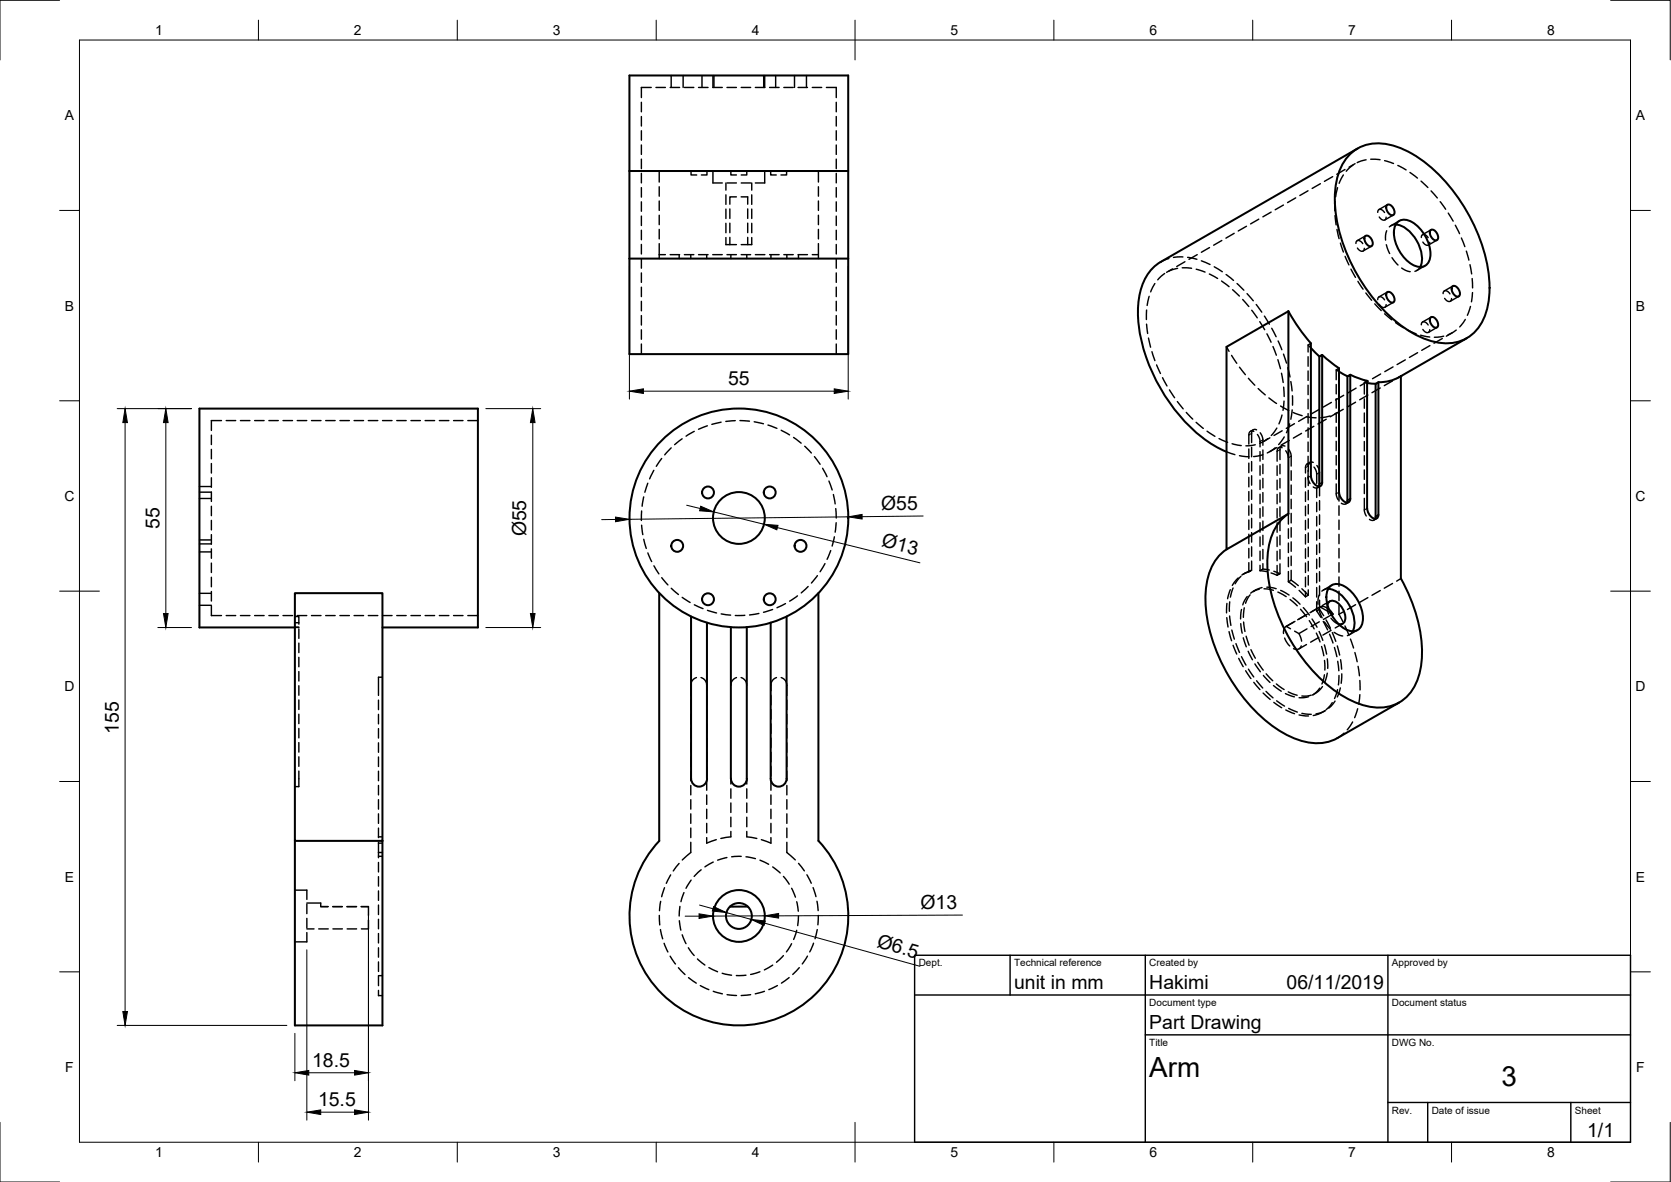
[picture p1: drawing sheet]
<svg xmlns="http://www.w3.org/2000/svg" width="420mm" height="297mm" viewBox="0 0 420 297" stroke-linecap="round" stroke-linejoin="round" font-family="sans-serif">
<!-- layer: Visible -->
<g fill="none" stroke="#000" stroke-width=".51">
<path d="M158.3 19h55v70h-55zM339.2 39a10.5 10.5 0 0 1 10.7-2.5 31.8 31.8 0 0 1 16.7 13.1 41.6 41.6 0 0 1 7.9 22.7 14.6 14.6 0 0 1-4.5 11.9 11.4 11.4 0 0 1-11.4 1.1 34.8 34.8 0 0 1-16.2-14.4 39.2 39.2 0 0 1-6.7-23 14.4 14.4 0 0 1 3.5-8.9zM341.4 37.3l-49.6 28.5M158.3 43h55M343.3 59.3a1.28 1.28 0 0 1 1.7 1 .9 .9 0 0 1 .2 1 .9 .9 0 0 1-.7 .6 1.95 1.95 0 0 1-1.2-2.6zM348.7 51.5a1.28 1.28 0 0 1 1.7 1 .9 .9 0 0 1 .3 1 .9 .9 0 0 1-.8 .6 1.95 1.95 0 0 1-1.2-2.6zM351 56.4a8 8 0 0 1 6 5.7l.5 2.4a4.6 4.6 0 0 1-.4 2.6M351.6 55.7a3.5 3.5 0 0 1 4.2 .6 9.9 9.9 0 0 1 3.8 8.4 2.71 2.71 0 0 1-1.7 2.3 2.71 2.71 0 0 1-2.8-.5 9.9 9.9 0 0 1-4.5-8.9l.2-.8zM359.7 57.8a1.28 1.28 0 0 1 1.7 1 .9 .9 0 0 1 .3 1 .9 .9 0 0 1-.8 .6 1.95 1.95 0 0 1-1.2-2.6zM158.3 65h55M291.8 65.8a12.2 12.2 0 0 0-5.4 9.2 36.9 36.9 0 0 0 5.8 23.4 36.9 36.9 0 0 0 16.2 15.1M324 78.2l2.6 4.2 3 3.9"/>
<path d="M324 78.2l-15.6 9v50.9l15.6-9M324 78.2v50.9M348.7 73.5a1.28 1.28 0 0 1 1.7 1 .9 .9 0 0 1 .3 .9 .9 .9 0 0 1-.8 .6 1.95 1.95 0 0 1-1.2-2.5zM359.7 79.8a1.28 1.28 0 0 1 1.7 1 .9 .9 0 0 1 .3 .9 .9 .9 0 0 1-.8 .6 1.95 1.95 0 0 1-1.2-2.5zM365.2 72a1.28 1.28 0 0 1 1.7 1 .9 .9 0 0 1 .3 .9 .9 .9 0 0 1-.8 .6 1.95 1.95 0 0 1-1.2-2.5zM329.6 86.3v33.3M329.6 87.5l2.1 2.1M332.4 89.2l4.3 3.3v31.2M336.7 93.4l2.1 1.2M339.5 94.2l2.5 1 1.8 .5M343.7 95.7v32M343.8 96.2l2.1 .2"/>
<path d="M351.8 94.8a10.1 10.1 0 0 1-5.2 1.2M352.2 94.5v50.9M368.8 85l-17 9.8M329.6 119.6a2.6 2.6 0 0 0 2.3 2.6l.5-.5v-.5v-32l-.7 .4-.1 32.6M308.4 138.1a13 13 0 0 0-5.2 10.2 39.7 39.7 0 0 0 8.3 25.5 32.8 32.8 0 0 0 15 12.2 11.9 11.9 0 0 0 9.8-.5M324 129.1a13 13 0 0 0-5.3 10.2 39.6 39.6 0 0 0 8.3 25.5 33 33 0 0 0 15 12.2 11.1 11.1 0 0 0 11.9-2.1 15.8 15.8 0 0 0 3.7-11.5 39.2 39.2 0 0 0-5.3-18M336.7 123.7a2.6 2.6 0 0 0 2.2 2.6l.5-.5 .1-.5M339.5 125.3v-31.1l-.7 .4-.1 31.7M343.8 127.7a2.6 2.6 0 0 0 2.2 2.6l.5-.5 .1-.4v-33.4l-.7 .5v33.3M345.9 129.8l-.1 .6M74.1 157.7h-24v-55h70.1v55h-24M74.1 149.1h22.1v62.2h-22.1z"/>
<path d="M165.8 149.1v62.2a27.5 27.5 0 0 0 .7 38.5 27.5 27.5 0 0 0 38.6 0 27.5 27.5 0 0 0 .7-38.5v-62.2M173.8 154.9v40.8M177.8 156.5v39.2a2 2 0 0 1-2 2 2 2 0 0 1-2-2M183.8 157.6v38.1M187.8 157.6v38.1a2 2 0 0 1-2 2 2 2 0 0 1-2-2M197.8 154.9v40.8a2 2 0 0 1-2 2 2 2 0 0 1-2-2v-39.2M333.8 151.9a1.4 1.4 0 0 1 2.4-.5 4.7 4.7 0 0 1 1.9 4.7 1.2 1.2 0 0 1-1.5 .7M334 148a8 8 0 0 1 6 5.7l.6 2.3a4.6 4.6 0 0 1-.5 2.6M334.2 153.2l.9 1.1M334.5 154l.6 .3M334.6 147.2a3.5 3.5 0 0 1 4.2 .7 9.9 9.9 0 0 1 3.8 8.4 2.71 2.71 0 0 1-1.7 2.2 2.71 2.71 0 0 1-2.8-.5 9.9 9.9 0 0 1-4.5-8.9l.2-.7zM335.1 154.3l-.3 .2"/>
<path d="M351.8 176.5l-15.5 9M74.1 211.3v46.4h22.1v-46.4M188 227.8h-4.5"/>
<circle cx="170.3" cy="137.2" r="1.49"/>
<circle cx="178" cy="123.8" r="1.49"/>
<circle cx="185.8" cy="130.2" r="27.5"/>
<circle cx="185.8" cy="130.2" r="6.5"/>
<circle cx="193.5" cy="123.8" r="1.49"/>
<circle cx="201.3" cy="137.2" r="1.49"/>
<circle cx="178" cy="150.6" r="1.49"/>
<circle cx="193.5" cy="150.6" r="1.49"/>
<circle cx="185.8" cy="230.2" r="3.2"/>
<circle cx="185.8" cy="230.2" r="6.5"/>
</g>
<!-- layer: Hidden -->
<g fill="none" stroke="#000" stroke-width=".36">
<path d="M168.8 19v3M171.8 19v3M176.5 19v3M179.3 19v3M179.5 19v3M192 19v3M192.3 19v3h-2.4M195 19v3M199.8 19v3M202.8 19v3M161.3 25.7v2.4M161.3 29.3v2.4"/>
<path d="M161.3 32.9v2.3M161.3 36.4v2.4M161.3 40v2.4M163.7 22h-2.4v2.5M164.9 22h2.4M168.5 22h2.4M172.1 22h2.4M175.6 22h2.4M179.2 22h2.4M182.8 22h2.4M186.4 22h2.3M193.5 22h2.4"/>
<path d="M197.1 22h2.4M200.7 22h2.3M204.2 22h2.4M207.8 22h2.5v2.5M210.3 25.7v2.4M210.3 29.3v2.4M210.3 32.9v2.3M210.3 36.4v2.4M210.3 40v2.4M161.3 43.6v2.4M161.3 47.1v2.4M161.3 50.7v2.4"/>
<path d="M161.3 54.3v2.4M161.3 57.9v2.3M165.8 43v2.7M165.8 46.9v2.4M165.8 50.5v2.4M165.8 54.1v2.4M165.8 57.6v2.4M173.8 43v1h1.4M177.8 43v1h-1.4M179.3 43v3h2.3M182.5 59.7v1.8h2.7M182.5 46v1.8"/>
<path d="M182.5 49v2.4M182.5 52.5v2.4M182.5 56.1v2.4M182.8 46h2.4M183.5 52.5v2.4M183.5 56.1v2.4M183.5 59.7v1.8M183.8 43v1h1.4M185.2 49.5h-1.7v1.8M186.4 49.5h1.6v1.8M186.4 46h2.3M187.8 43v1h-1.4"/>
<path d="M188 52.5v2.4M188 56.1v2.4M188 59.7v1.8M189 59.7v1.8h-2.6M189 46v1.8M189 49v2.4M189 52.5v2.4M189 56.1v2.4M192.3 43v3h-2.4M193.8 43v1h1.4M197.8 43v1h-1.4M205.8 43v2.7"/>
<path d="M205.8 46.9v2.4M205.8 50.5v2.4M205.8 54.1v2.4M205.8 57.6v2.4M210.3 43.6v2.4M210.3 47.1v2.4M210.3 50.7v2.4M210.3 54.3v2.4M210.3 57.9v2.3M310.3 58.6l-2 1.2M313.4 56.9l-2.1 1.1M316.5 55.1l-2 1.2"/>
<path d="M319.6 53.3l-2.1 1.2M322.7 51.5l-2.1 1.2M325.8 49.7l-2.1 1.2M328.9 47.9l-2.1 1.2M332 46.2l-2.1 1.2M335.1 44.4l-2.1 1.2M335.7 50.6l-.1 2.4M335.7 54.2l.3 2.3M336.2 57.7l.5 2.3M336.3 47.2l-.5 2.3M337.8 44l-1.1 2.1M338.2 42.6l-2.1 1.2"/>
<path d="M340.2 41.5l-1.7 1.5M340.7 41.1l-1.5 .9M343.4 59.3l-2.2 1.2M343.5 40.2l-2.3 .7M344.7 40l2.3 .1M346.4 53.4a.73 .73 0 0 1 .6-.8 .73 .73 0 0 1 .8 .4l.3 .4M346.8 54.5a.95 .95 0 0 0 .7 .8 .95 .95 0 0 0 1-.4v-.3M348.1 40.4l2.3 .7M348.7 58l-.3 1.1v1.2M348.8 51.4l-2.1 1.3M350.3 54l-2.1 1.3M350.9 56.4l-.8 .2-.8 .4"/>
<path d="M351.5 41.6l2 1.1M351.8 55.5l-2.1 1.2M354.5 43.3l1.9 1.5M357.3 45.5l1.7 1.6M357.4 59.7a.73 .73 0 0 1 .5-.8 .73 .73 0 0 1 .9 .4l.3 .4M359.8 57.7l-2.1 1.3M359.8 48l1.6 1.7M362.1 50.7l1.4 1.9M364.2 53.6l1.2 2M365.9 56.6l1.1 2.1M367.5 59.8l.8 2.2M161.3 61.4v2.4"/>
<path d="M161.3 65v2.4M161.3 68.6v2.4M161.3 72.2v2.3M161.3 75.7v2.4M161.3 79.3v2.4M165.8 64h1.5M165.8 61.2v3.8M168.5 64h2.4M170.8 64v1M172.1 64h2.4M173.7 64v1M175.6 64h2.4"/>
<path d="M177.7 64v1M179.2 64h2.4M182.8 64h2.4M183.8 64v1M186.4 64h2.3M187.8 64v1M189.9 64h2.4M193.5 64h2.4M193.8 64v1M197.1 64h2.4M197.8 64v1M200.7 64h2.3"/>
<path d="M200.8 64v1M204.2 64h1.6M205.8 61.2v3.8M210.3 61.4v2.4M210.3 65v2.4M210.3 68.6v2.4M210.3 72.2v2.3M210.3 75.7v2.4M210.3 79.3v2.4M288.3 77.9l-.1 2.4M288.9 74.5l-.5 2.3M290.4 71.3l-1.1 2"/>
<path d="M292.8 68.7l-1.7 1.6M293.9 65l-2.1 .8M294.8 67.6l-1.5 .8M296.1 67.4l-2.2 .8M297.3 67.3l2.3 .1M297.4 64.6l-2.3 .1M297.9 65.8l-2 1.2M298.6 64.7l2.3 .5M300.8 67.7l2.2 .7M301 64l-2 1.2M302.1 65.5l2.1 1M304.1 68.9l2.1 1.1"/>
<path d="M304.1 62.2l-2 1.2M305.3 67l2 1.3M307.1 70.6l1.9 1.4M307.2 60.4l-2 1.2M308.3 69l1.9 1.5M309.9 72.8l1.7 1.6M311 71.3l1.8 1.6M312.5 75.3l1.5 1.7M313.6 73.8l1.5 1.8M314.7 78l1.4 1.9M315.9 76.5l1.4 2M317.9 79.4l1.3 2.1"/>
<path d="M337 61.1l.8 2.2M338.2 64.4l1 2.2M339.7 67.6l1.1 2.1M340.9 61.2a.73 .73 0 0 1 .6-.8 .73 .73 0 0 1 .8 .4l.3 .4M341.3 62.3a1.03 1.03 0 0 0 1.6 .6l.1-.5M341.4 70.7l1.3 2M343.4 73.6l1.5 1.9M344.8 61.9l-2.1 1.2M345.7 76.4l1.6 1.6M346.4 75.3a.73 .73 0 0 1 .6-.8 .73 .73 0 0 1 .8 .5l.3 .4M346.8 76.5a.96 .96 0 0 0 .7 .7 .96 .96 0 0 0 1-.3v-.4M348.1 78.9l1.8 1.5"/>
<path d="M348.6 61.5l.8 2.2M348.8 73.4l-2.1 1.2M350 64.8l1.5 1.8M350.3 76l-2.1 1.2M352.4 67.4l1 .6 1.2 .3M357.1 67.1l-.6 .7-.7 .4M357.8 60.8a.96 .96 0 0 0 .7 .8 .96 .96 0 0 0 1-.4v-.3M358.3 66.8l-2.1 1.2M359.8 79.7l-2.1 1.2M361.3 60.4l-2.1 1.2M362.9 73.8a.73 .73 0 0 1 .5-.8 .73 .73 0 0 1 .9 .5l.3 .4M363.2 75a.95 .95 0 0 0 .8 .7 .95 .95 0 0 0 .9-.4l.1-.3"/>
<path d="M365.3 71.9l-2.1 1.2M366.8 74.5l-2.1 1.2M368.7 63.1l.6 2.3M369.6 66.5l.4 2.3M369.7 77l-.7 2.2M370.2 70l.1 2.4M370.2 73.5l-.2 2.3M161.3 82.9v2.3M161.3 86.5v2.5M210.3 82.9v2.3M210.3 86.5v2.5M288.3 81.5l.3 2.3"/>
<path d="M288.8 84.9l.5 2.4M289.6 88.4l.8 2.2M290.8 91.7l1 2.2M292.3 94.9l1.1 2.1M294 98l1.3 2M308.4 87.2l.6 1.1M309.7 89.3l1.3 2M311.7 92.3l1.4 1.9M313.9 95.1l1.6 1.7M316.4 97.6l1.7 1.6M316.8 80.8l1.2 2.1M318.6 83.9l1 2.1"/>
<path d="M319 100l2 1.4M319.8 82.5l1.1 2.1M320.1 87.1l.8 2.2M321.3 90.4l.7 2.3M321.4 85.7l.9 2.2M322.2 93.8l.4 2.3M322.7 89l.8 2.3M322.8 97.3l.1 2.3M323.8 92.4l.6 2.3M324.6 95.9l.3 2.3M325 99.4v2.4M328.9 89.6v2.4"/>
<path d="M328.9 93.2v2.4M328.9 96.8v2.4M328.9 86.7l.7 .8M329.6 86.3l-.7 .4v1.8M336 96.6v2.4M336 92.9l.7 .5M336.7 92.5l-.7 .4v2.5M337.9 99.3l-2.1 1.2M341 97.5l-2.1 1.2M343 96.1l.7 .2M343.7 95.7l-.7 .4v2.9M343.9 99.3l-2 1.2"/>
<path d="M344.1 95.8l-2.1 1.2M347 97.5l-2 1.2M347.2 94l-2.1 1.2M350.1 95.7l-2 1.2M350.3 92.2l-2.1 1.2M350.9 81.1l2 1.3M351.8 94.8l.4-.3-1 .6M353.4 90.4l-2.1 1.2M353.9 82.9l2.2 1M356.4 88.6l-2 1.2M357.2 84.2l2.3 .5M357.4 81.6a.73 .73 0 0 1 .5-.7 .73 .73 0 0 1 .9 .4l.3 .4"/>
<path d="M357.8 82.8a.96 .96 0 0 0 .7 .7 .96 .96 0 0 0 1-.3v-.3M359.5 86.9l-2 1.1M361.3 82.3l-2.1 1.2M362.6 85.1l-2 1.2M363 84.5l-2.3 .3M365.2 83.6l-1.5 .9M366.2 83l-2.1 1.1M368.4 80.3l-1.4 1.9M53.1 116.5v2.4M53.1 112.9v2.4M53.1 109.4v2.3M55.7 105.7h-2.6v2.5"/>
<path d="M56.9 105.7h2.4M60.5 105.7h2.3M64 105.7h2.4M67.6 105.7h2.4M71.2 105.7h2.4M74.7 105.7h2.4M78.3 105.7h2.4M81.9 105.7h2.4M85.5 105.7h2.3M89 105.7h2.4M92.6 105.7h2.4M96.2 105.7h2.4"/>
<path d="M99.8 105.7h2.3M103.3 105.7h2.4M106.9 105.7h2.4M110.5 105.7h2.4M114 105.7h2.4M117.6 105.7h2.6M164.4 118.2l-1.1 2.1M166.4 115.2l-1.4 2M168.8 112.6l-1.7 1.7M171.5 110.3l-1.9 1.4M174.6 108.4l-2.1 1.2M177.9 107l-2.3 .9"/>
<path d="M181.3 106.1l-2.3 .5M184.9 105.7l-2.4 .2M186.1 105.7l2.3 .1M189.6 106l2.4 .5M193.1 106.8l2.2 .8M196.4 108.1l2.1 1.2M199.5 109.9l1.9 1.5M202.3 112.1l1.7 1.7M204.8 114.8l1.4 1.9M206.8 117.7l1.1 2.1M296 100.9l1.5 1.9M298.3 103.6l1.6 1.7"/>
<path d="M300.8 106.1l1.8 1.6M303.5 108.4l2 1.3M306.5 110.2l2.2 1M308.4 113.5l2.1 .8M309.8 111.5l2.3 .5M311.7 114.5l2.3 .3M314 112.8v2.4M314 116.4v2.4M314 120v2.4M314.7 112.4v2.4M314.7 116v2.4M314.7 119.6v2.3"/>
<path d="M315.1 108l-.7 .4M315.3 108.4a.83 .83 0 0 0-1 0 .83 .83 0 0 0-.3 .9v2.3M315.6 111.8l-2.3 .2M316 108a.83 .83 0 0 0-1 .1 .83 .83 0 0 0-.3 .8v2.3M316.2 109.2l.5 1.1 .1 2M316.8 113.5v2.4M316.8 117.1v2.3M316.9 108.8l.6 1.4v1.7M317.5 114.3l-2.3 .4M317.5 113.1v2.4M317.5 116.7v2.3M318.8 110.2l-2.1 1.2"/>
<path d="M319.3 110l-1.5 .9M320.6 112.5l-2 1.3M321.1 107.6l-1.5 1.8M321.1 112.5l-1.8 1M321.1 117.1v2.4M321.8 116.7v2.4M322 102l2.1 1.2M322.2 112.1l-.7 .4M322.3 104.3l-.7 2.2M322.4 112.5a.85 .85 0 0 0-.9 .1 .85 .85 0 0 0-.4 .8v2.5M322.4 108.3l-2.1 1.1M322.9 100.8l-.3 2.3"/>
<path d="M322.9 109.8l-1.4 1.9M323.1 112.1a.84 .84 0 0 0-.9 .1 .84 .84 0 0 0-.4 .8v2.5M323.3 113.3l.4 .8 .3 .9M324 112.9l.6 1.4 .1 2.8M324.2 110.7l-2.1 1.2M324.3 106.5l-.8 2.2M324.7 118.3v2.4M324.9 103l-.3 2.4M325.1 103.7l2.3 .8M325.5 106.5l-2.1 1.2M327.3 108.9l-2.1 1.2M328.5 104.7l2.4 .3"/>
<path d="M328.6 104.7l-2.1 1.2M328.9 118.2v2.1l.5 1.2M328.9 100.4v2.4M328.9 103.9v2.4M328.9 107.5v2.4M328.9 111.1v2.4M328.9 114.7v2.3M329 119.6v2.4M329.4 116.2l-.7 .4M329.5 116.6a.84 .84 0 0 0-.9 .1 .84 .84 0 0 0-.3 .8v1.4M330.2 116.2a.83 .83 0 0 0-.9 0 .83 .83 0 0 0-.3 .9v1.4M330.3 107.1l-2 1.2"/>
<path d="M330.4 117.4l.6 1.4 .1 2.7M331.1 117l.6 1.4 .1 2.6M331.7 102.9l-2.1 1.2M333.5 105.4l-2.1 1.1M334.4 104.5l-2.3 .5M334.8 101.1l-2.1 1.2M336 100.2v2.4M336 103.7v2.4M336 107.3v2.4M336 110.9v2.4M336 114.5v2.3M336 118v2.4"/>
<path d="M336.3 103.7l-1.8 1M337.8 102.9l-2.2 1.2M340.8 101.1l-2 1.2M343 100.2v2.4M343 103.8v2.4M343 107.4v2.4M343 110.9v2.4M343 114.5v2.4M343 118.1v2.4M50.1 135.7h3M50.1 138.7h3M50.1 122.3h3"/>
<path d="M50.1 125.3h3M50.1 123.7h3M50.1 136.7h3M53.1 137.9v2.4M53.1 134.4v2.3M53.1 130.8v2.4M53.1 127.2v2.4M53.1 123.6v2.4M53.1 120.1v2.4M161.3 128.4v2.4M161.3 132l.3 2.4M161.9 124.9l-.4 2.3"/>
<path d="M161.9 135.5l.6 2.3M162.9 121.4l-.8 2.3M162.9 138.9l1 2.2M208.4 120.9l.8 2.2M208.9 138.4l-.9 2.2M209.5 124.3l.5 2.3M209.8 134.9l-.6 2.3M210.1 127.8l.2 2.4M210.2 131.4l-.2 2.3M314 123.5v2.4M314 127.1v2.4M314 130.7v2.4"/>
<path d="M314 134.2v2.4M314 137.8v2.4M314.7 123.1v2.4M314.7 126.7v2.4M314.7 130.3v2.4M314.7 133.8v2.4M314.7 137.4v2.4M316.8 120.6v2.4M316.8 124.2v2.4M316.8 127.8v2.4M316.8 131.3v2.4M316.8 134.9v2.4"/>
<path d="M316.8 138.5v2.4M317.5 120.2v2.4M317.5 123.8v2.4M317.5 127.4v2.3M317.5 130.9v2.4M317.5 134.5v2.4M317.5 138.1v2.4M321.1 120.7v2.3M321.1 124.2v2.4M321.1 127.8v2.4M321.1 131.4v2.4M321.1 134.9v2.4"/>
<path d="M321.1 138.5v2.4M321.8 120.3v2.3M321.8 123.8v2.4M321.8 127.4v2.4M321.8 131v2.4M321.8 134.5v2.4M321.8 138.1v2.4M324 129.1v2.6M324 132.9v2.4M324 136.5v2.4M324.7 121.9v2.4M324.7 125.5v2.3"/>
<path d="M324.7 129v2.4M324.7 132.6v2.4M324.7 136.2v2.3M324.7 139.7v2.4M328.3 120.1v2.3M328.3 123.6v2.4M328.3 127.2v2.4M328.3 130.8v2.3M328.3 134.4v2.3M328.3 137.9v2.4M329 123.2v2.4M329 126.8v2.4"/>
<path d="M329 130.4v2.3M329 133.9v2.4M329 137.5v2.4M331.1 122.6v2.4M331.1 126.2v2.4M331.1 129.8v2.4M331.1 133.4v2.3M331.1 136.9v2.4M331.6 122.2l-.5 .4-.9-.2M331.8 122.2v2.4M331.8 125.8v2.4M331.8 129.4v2.4"/>
<path d="M331.8 133v2.3M331.8 136.5v2.4M332 122.2l-.7 .4M336 121.6v2.8l.5 1.2M336.7 123.7v2.2M336.7 127.1v2.4M336.7 130.7v2.4M336.7 134.3v2.3M336.7 137.8v2.4M338.7 126.3l-.6 .4-.8-.2M339.1 126.2l-.7 .4M343 125.2l.1 3.3 .4 1.2"/>
<path d="M343 121.7v2.3M345.8 130.4l-.6 .4-.9-.3M346.2 130.3l-.7 .4M50.1 149.1h3M50.1 152.1h3M53.1 152.2v2.5h2.6M53.1 148.6v2.4M53.1 145.1v2.4M53.1 141.5v2.4M56.9 154.7h2.4M60.5 154.7h2.3M64 154.7h2.4"/>
<path d="M67.6 154.7h2.4M71.2 154.7h2.4M74.1 154.9h1v2M74.1 157.6h1M74.1 156.5h1M74.1 157.7h1M74.7 154.7h2.4M75.1 158v2.4M78.3 154.7h2.4M81.9 154.7h2.4M85.5 154.7h2.3M89 154.7h2.4"/>
<path d="M92.6 154.7h2.4M96.2 154.7h2.4M99.8 154.7h2.3M103.3 154.7h2.4M106.9 154.7h2.4M110.5 154.7h2.4M114 154.7h2.4M117.6 154.7h2.6M164.4 142.2l1.3 2M166.4 145.2l1.5 1.8M168.8 147.8l1.8 1.6M171.5 150.1l2 1.3"/>
<path d="M174.6 152l2.2 1M177.9 153.4l2.3 .6M181.3 154.3l2.4 .3M187.3 154.6l-2.4 .1M190.8 154.2l-2.3 .3M194.3 153.2l-2.3 .7M197.5 151.7l-2.1 1M200.5 149.7l-2 1.4M203.2 147.4l-1.7 1.6M205.5 144.7l-1.5 1.8M207.4 141.6l-1.2 2.1M308.5 155.2l.3 2.4"/>
<path d="M308.5 151.6l-.1 2.4M309 158.7l.7 2.3M309.2 154.8l.3 2.4M309.2 151.2l-.1 2.4M309.4 148.2l-.7 2.3M309.7 158.3l.7 2.3M310 147.8l-.6 2.3M311.3 145.3l-1.4 1.8M312 156.7l.3 2.4M312 144.8l-1.4 1.9M312.2 153.2l-.3 2.3M312.7 156.3l.3 2.4"/>
<path d="M312.9 152.7l-.3 2.4M313.3 143.9l-.8 .4M313.3 159.9l.8 2.2M313.6 149.9l-1.1 2.1M314 143.7l-1.7 .8M314 143.7l.7-.4-1.7 .8M314 141.4v2.3M314.3 149.5l-1.1 2.1M314.7 141v2.3M315.8 148.3l-.8 .4M316.6 148.1l-1.3 .4-.8 .6M316.8 143.4l1.7 .2"/>
<path d="M316.8 142.1v1.3M317.3 147.7l-1.3 .4-.8 .6M317.5 141.7v1.3M317.8 148l2.4 .3M318.5 147.6l2.4 .3M319.2 143.2l-1.7-.2-.7 .4M319.6 144l1.5 .6M320.3 143.6l1.5 .6-.7 .4M321.1 142.1v2.5M321.3 148.8l2.1 1.1M321.8 141.7v2.5M322 148.4l2.1 1.1"/>
<path d="M323.4 157.4l-.6 .7-.1 1.1M324 146.2l1.8 1.4M324 140v2.4M324 143.6v2.6M324.4 150.7l1.8 1.5M324.7 145.8l1.8 1.4M324.7 145.8l-.7 .4M324.7 143.3v2.5M325.1 150.2l1.8 1.6M325.3 156.3l-1.9 1.1M325.5 158.6l1.1 .6M325.6 156.2l-2.2 1.2 1.1 .6"/>
<path d="M326.6 148.4l1.7 1.6M327 153.1l1.5 1.9M327.3 148l1.7 1.6-.7 .4M327.7 152.7l1.5 1.9M328.3 141.5v2.4M328.3 145.1v2.4M328.3 148.6v1.4M328.4 154.6l-2.1 1.2M328.6 158l-2 1.2 .7 1.9M328.7 154.4l-2.1 1.2M329 141.1v2.4M329 144.7v2.3"/>
<path d="M329 148.2v1.4M329.2 156l1.2 2M329.9 155.6l1.3 2M331 159.1l.9 2.2M331.1 153.5l1 1.6M331.1 140.5v2.4M331.1 144.1v2.4M331.1 147.6v2.4M331.1 151.2v2.3M331.4 152.8l-2 1.2M331.6 153l.8 2.3M331.7 158.7l.9 2.2"/>
<path d="M331.7 149.5l-.3 1.2v1.2M331.7 156.3l-2 1.1M331.8 153.1l1 1.6M331.8 153.1l-.7 .4M331.8 140.1v2.4M331.8 143.7v2.4M331.8 147.2v2.4M331.8 150.8v2.3M331.9 152.5l-2.2 1.3M332.7 156.2l1.1 2.1M333 156.3l1.5 1.8M333.4 155.8l1.1 2.1"/>
<path d="M333.8 151.9l-.1 .8 .4 1.6M334 148l-.9 .1-.7 .5M334.2 153.2l-1.4-.8-.9 .1 2.6 1.5M334.3 159.4l.9 2.2M334.3 151.1l-1.8 1.1M334.7 155.3l.8 .9 1.1 .6M334.7 158.4l-2.1 1.2M334.8 154.5l-2 1.2M334.9 147.1l-2.2 1.2M335 159l.9 2.2M335.4 158.9l1.1 .6 1.1 .3M336.7 154.4l1 1.8"/>
<path d="M336.7 141.4v2.4M336.7 145v2.3M336.7 148.6v2.3M336.7 152.1v2.3M337.6 156.7l-1.9 1.1M337.8 153.8l-1.1 .6M338.2 157.3l.9 2.2M340.1 158.6l-.5 .7-.8 .4M340.8 152l-2 1.2M341.3 158.3l-2.1 1.3M343.9 150.2l-2 1.2M347 148.4l-2 1.2"/>
<path d="M350.1 146.6l-2 1.2M352.2 145.4l-1 .6M75.1 161.6v2.4M75.1 165.2v2.4M75.1 168.8v2.3M75.1 172.3v2.4M75.1 175.9v2.4M75.1 179.5v2.3M95.2 175.9v2.4M95.2 179.5v2.4M96.2 170.2h-1v4.6M173.7 175.9v2.4"/>
<path d="M173.7 179.5v2.4M175.1 170.3l-.9 .5-.4 .7-.1 3.3M176.3 170.3l.6 .3 .5 .5a3.4 3.4 0 0 1 .3 2.5M177.7 174.8v2.4M177.7 178.3v2.4M185.2 170.3l-1.1 .8-.3 1.1M186.4 170.3l1.1 .8 .3 1.1M193.8 174.8v2.4M193.8 178.3v2.4M195.2 170.3l-.6 .3-.5 .5a3.4 3.4 0 0 0-.3 2.5M196.4 170.3l.9 .5 .4 .7 .1 3.3M197.8 175.9v2.4"/>
<path d="M197.8 179.5v2.4M310 162.2l1 2.2M310.8 161.7l.9 2.3M311.5 165.4l1.1 2.1M312.2 165l1.1 2.1M312.6 160.3l.8 2.2M313.2 168.6l1.3 1.9M313.8 163.7l1.1 2.1M313.9 168.2l1.3 1.9M314.5 163.3l1.1 2.1M315.3 171.5l1.5 1.8M315.5 166.8l1.4 2"/>
<path d="M316 171.1l1.5 1.8M316.3 166.4l1.3 2M317.6 174.2l1.8 1.6M317.7 169.7l1.6 1.8M318.3 173.7l1.8 1.7M318.4 169.3l1.6 1.8M320.2 172.3l2 1.4M320.3 176.5l2 1.3M320.9 171.9l2 1.4M321 176.1l2 1.3M323 160.3l.4 .9 .9 1.1M323.2 174.3l2.3 .8"/>
<path d="M323.3 178.4l2.2 1M323.9 173.9l2.3 .8M324 178l2.2 1M326.6 179.7l2.4 .2M327.2 162.3a1.28 1.28 0 0 1-2 .7M327.3 179.3l2.4 .2M328.5 162l-1.9 1.1M329 175.1l-2.4 .2M329.7 174.7l-1.2 .2h-1.2M330.7 174.3l-.7 .4M331.6 160.2l-2.1 1.2M331.8 172.9l-1 1.2-.7 .5"/>
<path d="M332.3 162.5l.6 2.3M332.4 179l-2.2 .8M332.5 172.5l-1 1.2-.7 .5M333 162.1l.6 2.3M333 169.6l-.6 2.3M333 166l.1 2.4M333.1 178.6l-2.2 .8M333.2 178.6l-.7 .4M333.7 165.6l.1 2.4M333.7 169.2l-.6 2.3M335 176.6l-1.6 1.8M335.5 162.7l.6 2.3"/>
<path d="M335.7 176.2l-1.6 1.8M336.3 162.3l.5 2.3M336.3 173.3l-.7 2.2M336.4 166.2l.2 2.4M336.7 169.7l-.2 2.4M337 172.9l-.7 2.2M337.1 165.8l.3 2.4M337.4 169.3l-.2 2.4M339.6 160.6l.7 2.2M340.7 164l.5 2.3M341.4 178.1l-.8 2.2M341.5 167.5l.3 2.3"/>
<path d="M341.9 171l.1 2.4M341.9 174.6l-.3 2.3M75.1 193.8v3.9h-1M75.1 183.1v2.3M75.1 186.6v2.4M75.1 190.2v2.4M95.2 183.1v2.4M95.2 186.7v2.3M95.2 190.2v2.4M95.2 193.8v2.4M95.2 197.4v2.4M173.7 183.1v2.4"/>
<path d="M173.7 186.7v2.3M173.7 190.2v2.4M173.7 193.8v2.4M173.7 197.4v2.4M177.7 181.9v2.4M177.7 185.5v2.4M177.7 189.1v2.3M177.7 192.6v2.4M177.7 196.2v2.4M177.7 199.8v2.3M183.8 195.7v1.3M183.8 198.2v2.4"/>
<path d="M187.8 195.7v1.3M187.8 198.2v2.4M193.8 181.9v2.4M193.8 185.5v2.4M193.8 189.1v2.3M193.8 192.6v2.4M193.8 196.2v2.4M193.8 199.8v2.3M197.8 183.1v2.4M197.8 186.7v2.3M197.8 190.2v2.4M197.8 193.8v2.4"/>
<path d="M197.8 197.4v2.4M337.9 184.2l-1.6 1.3M340.1 181.4l-1.3 2M95.2 216.7v2.4M95.2 214.2v1.3M95.2 214.2h1M95.2 210.3h1M95.2 211.9h1M95.2 201v2.3M95.2 204.5v2.4M95.2 208.1v2.4M95.2 211.7v2.5"/>
<path d="M95.2 215.2h1M168.6 219.9l-1.1 2.1M170.8 217l-1.5 1.9M173.7 211.7v2.5l-2.1 1.9M173.7 201v2.3M173.7 204.5v2.4M173.7 208.1v2.4M176.3 218.6l-1.8 1.6M177.7 210.5v1.4l2.4-.9M177.7 203.4v2.3M177.7 206.9v2.4M179.3 216.6l-2.1 1.3"/>
<path d="M182.8 215.5l-2.4 .7M183.8 208.9v1.4l-2.5 .4M183.8 201.8v2.4M183.8 205.4v2.4M186.4 215.2l-2.4 .1M187.6 215.3l2.3 .5M187.8 208.9v1.4l2.5 .4M187.8 201.8v2.4M187.8 205.4v2.4M191.1 216.2l2.2 1M193.8 210.5v1.4l-2.4-.9M193.8 203.4v2.3"/>
<path d="M193.8 206.9v2.4M194.3 217.9l1.9 1.5M197.8 211.7v2.5l2.2 1.9M197.8 201v2.3M197.8 204.5v2.4M197.8 208.1v2.4M200.8 217l1.4 1.8M202.9 219.8l1.1 2.2M74.1 223.7h3.1v2.3M77.2 226.9h3.4v.9h1.9M77.2 227.2v2.4M77.2 230.8v2.4"/>
<path d="M77.2 234.4v2.3h-3.1M77.2 233.4h1.8M80.1 233.4h2.4M80.6 227.8h1.9M83.7 227.8h2.4M83.7 233.4h2.4M87.2 227.8h2.4M87.3 233.4h2.4M90.8 227.8h1.8v2.2M90.8 227.8h1.8M92.6 231.2v2.2h-1.7M95.2 238.2v2.3"/>
<path d="M95.2 234.6v2.4M95.2 231v2.4M95.2 227.4v2.4M95.2 223.9v2.4M95.2 220.3v2.4M165.8 230l.1 2.4M166.1 233.6l.5 2.3M166.1 226.5l-.3 2.4M167 237.1l.9 2.1M167.1 223.1l-.7 2.2M170.8 231.4l.4 2.4M171 227.8l-.2 2.4"/>
<path d="M171.5 234.9l1 2.2M172 224.3l-.8 2.3M173.1 238.2l1.4 1.9M173.8 221.2l-1.3 2M197 220.2l1.4 2M199 237.2l-1.3 2M199.1 223.2l.9 2.3M200.3 226.6l.4 2.4M200.3 233.8l-.7 2.3M200.8 230.2l-.2 2.4M204.4 223.1l.8 2.2M204.6 237l-1 2.2"/>
<path d="M205.4 226.5l.3 2.3M205.5 233.6l-.6 2.3M205.8 230l-.1 2.4M95.2 248.9v1.3h1M95.2 245.3v2.4M95.2 241.7v2.4M95.2 245.2h1M168.5 240.3l1.3 2M170.6 243.2l1.6 1.7M173.1 245.7l2 1.4M175.4 241l1.8 1.5M176.1 247.7l2.1 1"/>
<path d="M178.2 243.2l2.2 1M179.3 249.1l2.3 .7M181.6 244.6l2.3 .5M182.8 250l2.4 .2M187.6 245.1l-2.5 .1M188.7 250l-2.3 .2M191.1 244.2l-2.4 .7M192.2 249.1l-2.3 .7M194.3 242.5l-2.1 1.2M195.5 247.7l-2.2 1M197 240.1l-1.8 1.7M198.4 245.7l-1.9 1.4"/>
<path d="M201 243.2l-1.7 1.7M203 240.3l-1.3 1.9"/>
</g>
<!-- layer: Visible Narrow -->
<path d="M332.4 121.2l-.7 .4M339.5 125.3l-.7 .4M346.6 129.4l-.7 .4" fill="none" stroke="#000" stroke-width=".36"/>
<!-- layer: Hidden Narrow -->
<path d="M314.7 108.9l-.7 .4M317.5 110.5l-.7 .4M321.8 113l-.7 .4M324.7 114.6l-.7 .4M329 117.1l-.7 .4M329.6 119.6l-.7 .4M331.8 118.7l-.7 .5M336.7 123.7l-.7 .4M343.7 127.7l-.7 .5" fill="none" stroke="#000" stroke-width=".25"/>
<!-- layer: Hidden -->
<circle cx="352.2" cy="94.5" r=".18" fill="#000"/>
<!-- layer: Border -->
<g fill="none" stroke="#000" stroke-width=".25">
<path d="M15 .1h-15v15M20 10.1h390v276.9h-390zM65 5.1v5M115 5.1v5M165 5.1v5M215 5.1v10M265 5.1v5M315 5.1v5M365 5.1v5M405 .1h15v15M15 52.9h5M410 52.9h5"/>
<path d="M15 100.7h5M410 100.7h5M15 148.6h10M405 148.6h10M15 196.4h5M410 196.4h5M15 244.2h5M410 244.2h5M0 282.1v14.9h15M65 287v5M115 287v5M165 287v5"/>
<path d="M215 282.1v9.9M265 287v5M315 287v5M365 287v5M420 282.1v14.9h-15"/>
</g>
<!-- layer: TitleBlock -->
<path d="M230 240.1h180v46.9h-180zM230 250h180M254 240.1v9.9M288 240.1v46.9M349 240.1v46.9M288 260.1h122M349 277.1h61M359 277.1v9.9M395 277.1v9.9" fill="none" stroke="#000" stroke-width=".36"/>
<!-- layer: Dimensions -->
<g fill="none" stroke="#000" stroke-width=".25">
<path d="M158.3 67v33.3M213.3 67v33.3M161.8 98.3h48M29.5 102.7h18.7M31.5 106.2v148M41.7 106.2v48M122.2 102.7h13.8M134 106.2v48M154.8 130.5l-3.5 .1M172.7 127l3.4 .8M179.5 128.6l12.6 3.1M195.5 132.6l35.8 8.8"/>
<path d="M213.3 129.9l-55 .6M232.1 129.7l-15.3 .1M39.7 157.7h8.5M122.2 157.7h13.8M77.2 238.7v42.8M92.6 229.8v51.7M172.3 230.2h3.5M175.9 227.4l3.4 1M182.6 229.3l6.3 1.8M192.3 230.2h-13M192.3 232l39 10.8M242 230l-46.2 .2"/>
<path d="M29.5 257.7h42.6M74.1 259.7v11.9M77.6 269.6h11.6M80.6 279.5h8.6"/>
</g>
<g fill="#000" stroke="#000" stroke-width=".25">
<path d="M158.3 98.3l3.5-.6v1.2zM209.8 97.7l3.5 .6-3.5 .6zM31.5 102.7l.5 3.5h-1.1zM41.7 102.7l.6 3.5h-1.2zM134 102.7l.5 3.5h-1.1zM154.8 129.9l3.5 .6-3.5 .6zM176.2 127.2l3.3 1.4-3.6-.2zM192.1 131.7l3.5 .3-.3 1.1zM213.3 129.9l3.5-.6v1.1zM41.1 154.2h1.2l-.6 3.5zM133.4 154.2h1.1l-.5 3.5zM175.8 229.6l3.5 .6-3.5 .6z"/>
<path d="M179.4 227.8l3.2 1.5-3.5-.4zM188.9 231.1l3.5 .3-.3 1.2zM192.3 230.2l3.5-.6v1.1zM30.9 254.2h1.1l-.5 3.5zM74.1 269.6l3.5-.6v1.2zM77.2 279.5l3.4-.6v1.2zM89.2 269l3.4 .6-3.4 .6zM89.2 278.9l3.4 .6-3.4 .6z"/>
</g>
<g font-size="7">
<text x="289" y="270.6">Arm</text>
<text x="377.5" y="272.9">3</text>
</g>
<g font-size="4.9">
<text x="183" y="96.7">55</text>
<text x="221.6" y="128.2" transform="rotate(-1 221.6 128.2)">Ø55</text>
<text x="40.1" y="132.9" transform="rotate(-90 40.1 132.9)">55</text>
<text x="132.3" y="134.8" transform="rotate(-90 132.3 134.8)">Ø55</text>
<text x="221.5" y="137.3" transform="rotate(14 221.5 137.3)">Ø13</text>
<text x="29.9" y="184.4" transform="rotate(-90 29.9 184.4)">155</text>
<text x="231.5" y="228.4">Ø13</text>
<text x="220.3" y="238.1" transform="rotate(16 220.3 238.1)">Ø6.5</text>
<text x="255" y="248.5">unit in mm</text>
<text x="289" y="248.5">Hakimi</text>
<text x="323.5" y="248.5">06/11/2019</text>
<text x="289" y="258.6">Part Drawing</text>
<text x="78.5" y="268">18.5</text>
<text x="80" y="277.9">15.5</text>
<text x="399.1" y="285.7">1/1</text>
</g>
<g font-size="3.5">
<text x="39" y="8.8">1</text>
<text x="89" y="8.8">2</text>
<text x="139" y="8.8">3</text>
<text x="189" y="8.8">4</text>
<text x="239" y="8.8">5</text>
<text x="289" y="8.8">6</text>
<text x="339" y="8.8">7</text>
<text x="389" y="8.8">8</text>
<text x="16.3" y="30.2">A</text>
<text x="411.3" y="30.2">A</text>
<text x="16.3" y="78">B</text>
<text x="411.3" y="78">B</text>
<text x="16.2" y="125.9">C</text>
<text x="411.2" y="125.9">C</text>
<text x="16.2" y="173.7">D</text>
<text x="411.2" y="173.7">D</text>
<text x="16.3" y="221.6">E</text>
<text x="411.3" y="221.6">E</text>
<text x="16.4" y="269.4">F</text>
<text x="411.4" y="269.4">F</text>
<text x="39" y="290.8">1</text>
<text x="89" y="290.8">2</text>
<text x="139" y="290.8">3</text>
<text x="189" y="290.8">4</text>
<text x="239" y="290.8">5</text>
<text x="289" y="290.8">6</text>
<text x="339" y="290.8">7</text>
<text x="389" y="290.8">8</text>
</g>
<g font-size="2.5">
<text x="231" y="242.9">Dept.</text>
<text x="255" y="242.9">Technical reference</text>
<text x="289" y="242.9">Created by</text>
<text x="350" y="242.9">Approved by</text>
<text x="289" y="252.8">Document type</text>
<text x="350" y="252.8">Document status</text>
<text x="289" y="262.9">Title</text>
<text x="350" y="262.9">DWG No.</text>
<text x="350" y="279.9">Rev.</text>
<text x="360" y="279.9">Date of issue</text>
<text x="396" y="279.9">Sheet</text>
</g>
</svg>
